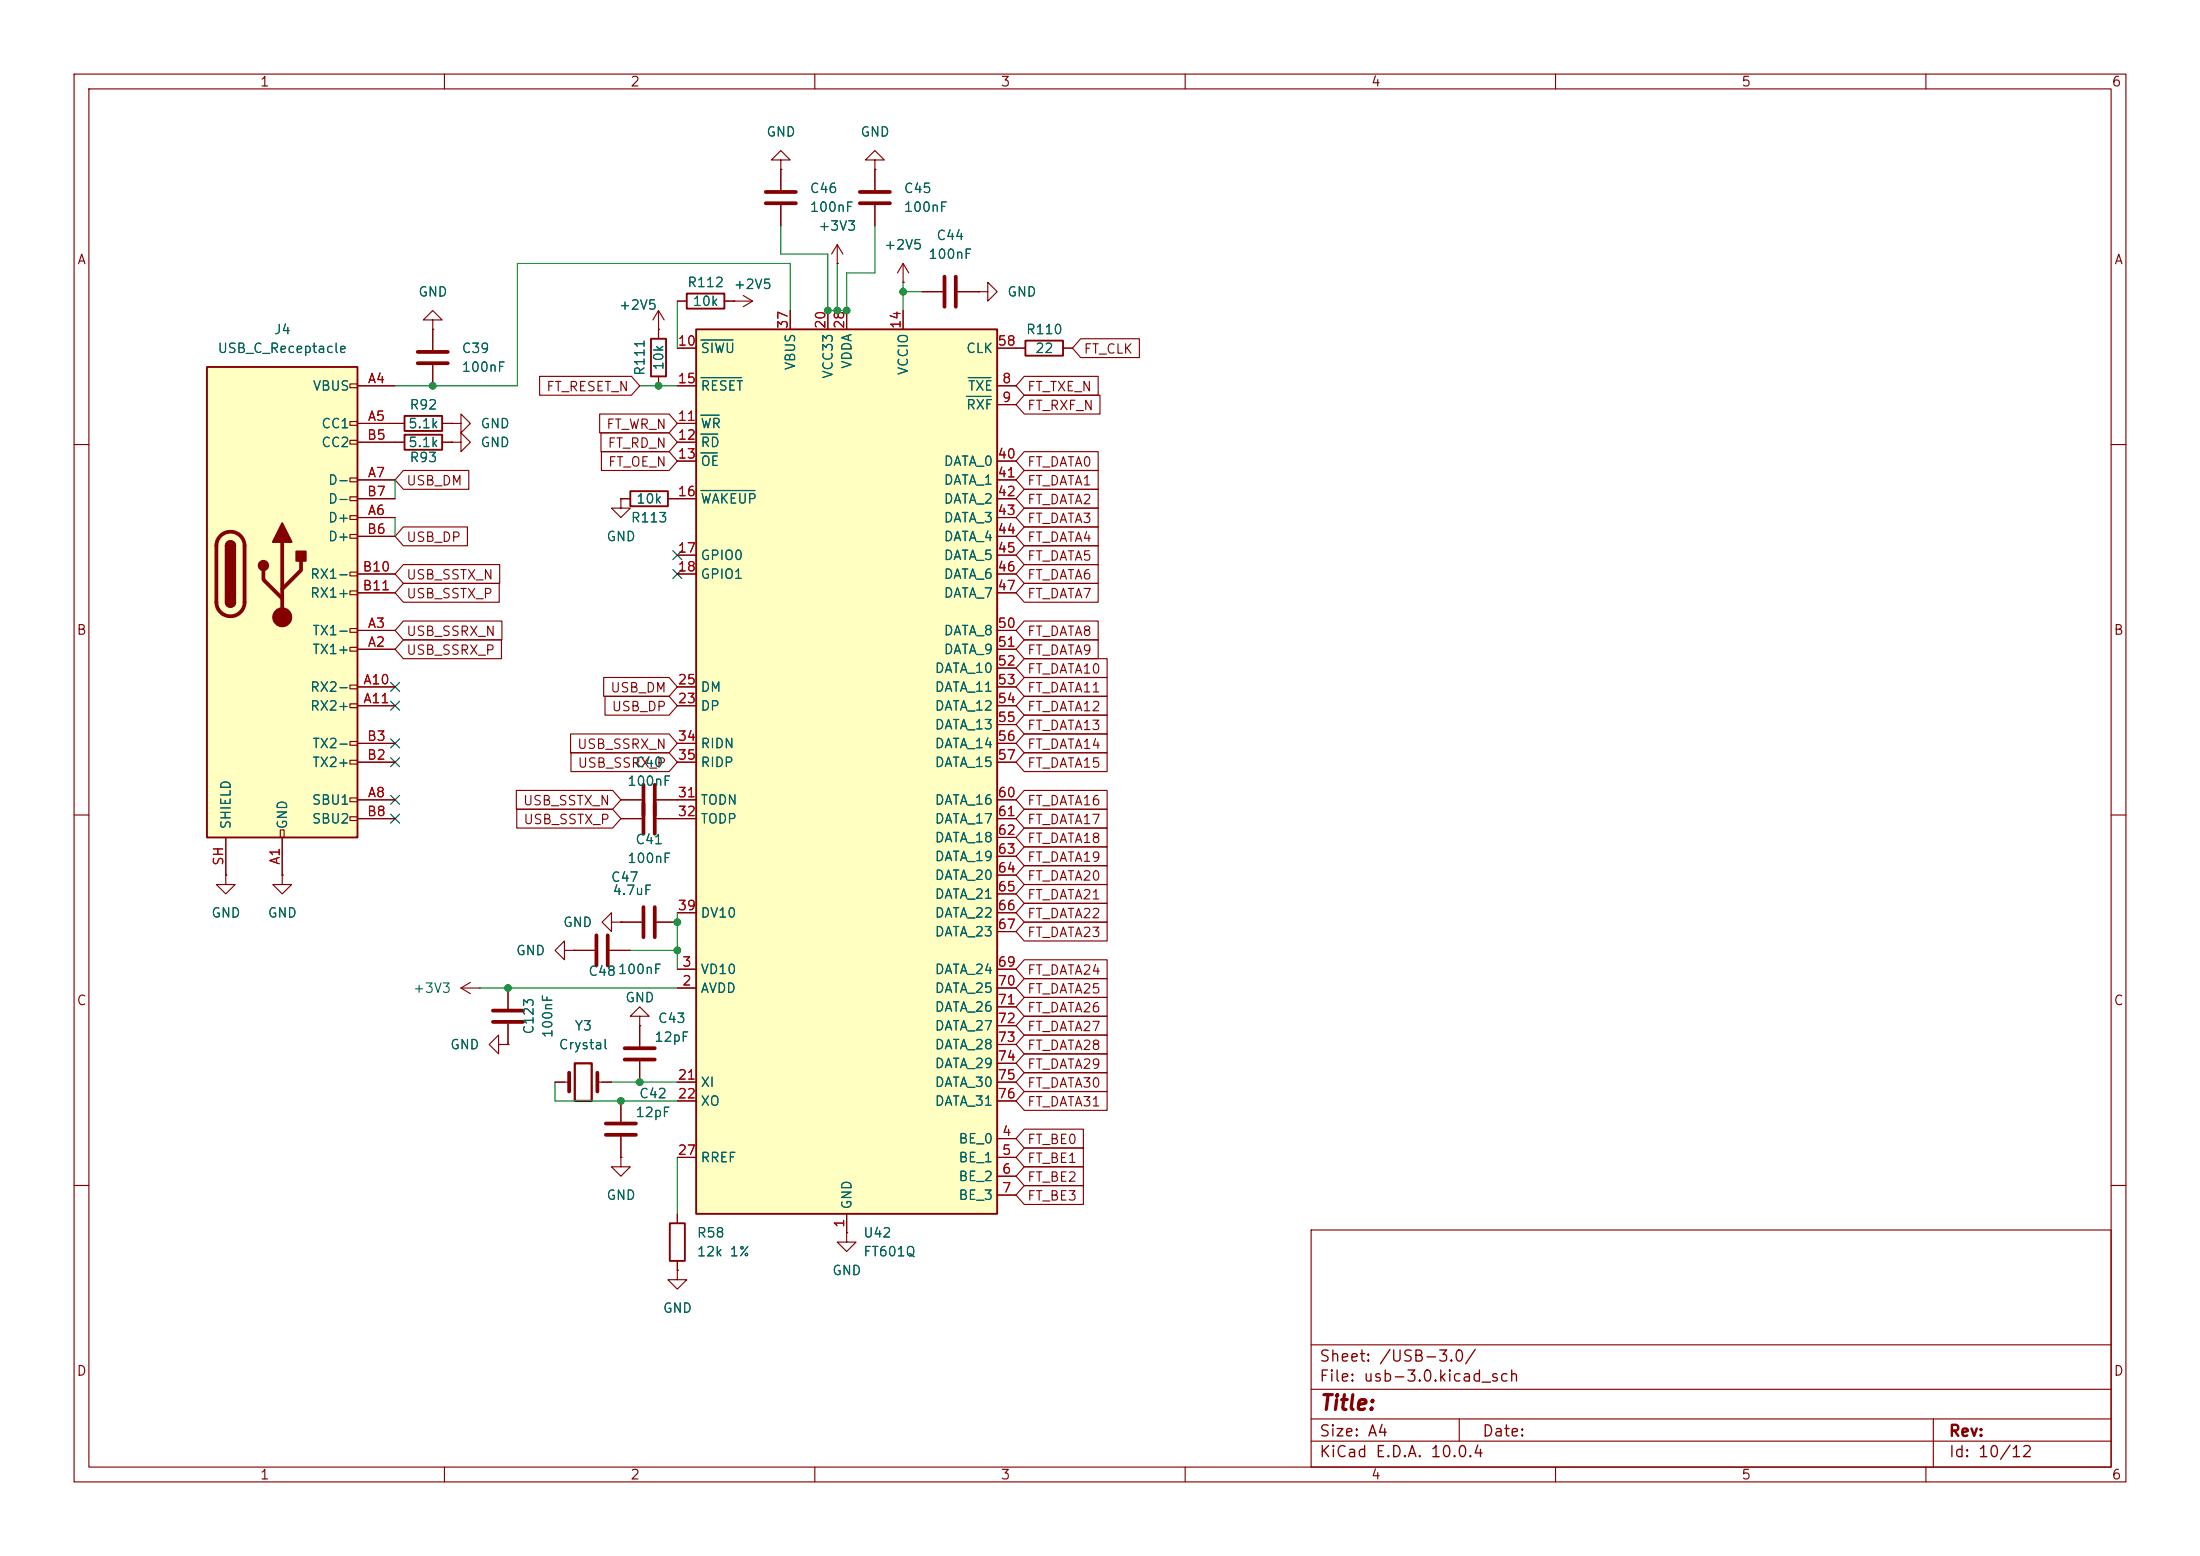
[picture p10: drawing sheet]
<svg xmlns="http://www.w3.org/2000/svg" width="297mm" height="210mm" viewBox="0 0 297 210" stroke-linecap="round" stroke-linejoin="round" font-family="sans-serif">
<g fill="none" stroke="#840000" stroke-width=".15">
<path d="M10 10h277v190h-277zM12 12h273v186h-273zM60 10v2M110 10v2M160 10v2M210 10v2M260 10v2M100.3 39.9l1.3 .7M58.4 43.2h1.3l-1.3-1.3-1.3 1.3h1.3v1.3M58.4 44.5h.1M58.4 44.5v2.7M58.4 49.3v2.8"/>
<path d="M61 59.7h1.2v-1.3l1.3 1.3-1.3 1.3v-1.3M61 59.7h.1M61 57.2h1.2v-1.3l1.3 1.3-1.3 1.2v-1.2M61 57.2h.1M88.9 44.5h.1M88.9 41.9l-.8 1.3M88.9 41.9l.8 1.3M88.9 41.9v3.8M88.9 50.8v1.3M91.4 40.6h1.3M97.8 40.6h3.8M99.1 40.6h.1"/>
<path d="M101.6 40.6l-1.3 .8M137.2 47h1.2M143.5 47h1.3M10 60h2M83.8 67.3v1.3h1.3l-1.3 1.3-1.3-1.3h1.3M83.8 67.3h.1M83.8 67.3h1.3M90.2 67.3h1.2M285 60h2M10 110h2M30.5 118.1v1.3h1.2l-1.2 1.3-1.3-1.3h1.3M30.5 118.1h.1"/>
<path d="M38.1 118.1v1.3h1.3l-1.3 1.3-1.3-1.3h1.3M38.1 118.1h.1M285 110h2M62.2 133.4l1.3 .7M62.2 133.4h2.6M63.5 132.6l-1.3 .8M64.8 133.4h.1M76.2 128.3v-1.3l-1.3 1.3 1.3 1.2v-1.2h1.3M77.5 128.3h.1M77.5 128.3h2.8M82.3 128.3h2.8M82.5 124.5v-1.3l-1.2 1.3 1.2 1.2v-1.2h1.3"/>
<path d="M83.8 124.5h.1M86.4 137.2h1.2l-1.2-1.3-1.3 1.3h1.3v1.2M86.4 138.4h.1M86.4 138.4v2.8M74.9 146.1h1.9M80.6 146.1h1.9M83.8 156.2v1.3h1.3l-1.3 1.3-1.3-1.3h1.3M83.8 156.2h.1M83.8 148.6v2.8M83.8 153.4v2.8M86.4 143.3v2.8M10 160h2"/>
<path d="M91.4 171.5v1.2h1.3l-1.3 1.3-1.2-1.3h1.2M91.4 171.5h.1M91.4 163.8v1.3M91.4 170.2v1.3M114.3 166.4v1.2h1.3l-1.3 1.3-1.3-1.3h1.3M114.3 166.4h.1M177 166h108v32h-108zM285 160h2M60 198v2M110 198v2M160 198v2M177 194.5h108"/>
<path d="M177 191.5h108M177 187.5h108M177 181.5h108M197 191.5v3M210 198v2M260 198v2M261 191.5v6.5"/>
</g>
<path d="M92.7 39.6h5.1v2.1h-5.1zM87.9 45.7h2v5.1h-2zM138.4 46h5.1v2h-5.1zM85.1 66.3h5.1v2h-5.1zM90.4 165.1h2.1v5.1h-2.1z" fill="none" stroke="#840000" stroke-width=".25"/>
<path d="M56.4 47.5h4.1M56.4 49h4.1M80.5 126.2v4.1M82 126.2v4.1M76.8 144.8v2.5M80.6 144.8v2.5M81.8 153.2h4.1M81.8 151.6h4.1M84.3 143h4.1M84.3 141.5h4.1" fill="none" stroke="#840000" stroke-width=".51"/>
<path d="M77.6 143.5h2.3v5.1h-2.3z" fill="none" stroke="#840000" stroke-width=".3"/>
<path d="M27.9 49.5h20.4v63.5h-20.4z" fill="#ffffc2"/>
<g fill="none" stroke="#840000" stroke-width=".15">
<path d="M118.1 22.9v2.8M118.1 27.7v2.8M121.9 38.1h.1M121.9 35.6l-.7 1.2M121.9 35.6l.8 1.2M121.9 35.6v2.5M124.5 39.4h2.8M129.3 39.4h2.8M132.1 39.4h1.2v-1.3l1.3 1.3-1.3 1.2v-1.2M132.1 39.4h.1M47.2 51.8h1.1v.5h-1.1zM47.2 56.9h1.1v.5h-1.1z"/>
<path d="M47.2 59.4h1.1v.5h-1.1zM48.3 52.1h5M48.3 57.2h5M48.3 59.7h5M47.2 64.5h1.1v.5h-1.1zM47.2 67.1h1.1v.5h-1.1zM47.2 69.6h1.1v.5h-1.1zM47.2 72.1h1.1v.5h-1.1zM47.2 77.2h1.1v.5h-1.1zM47.2 79.8h1.1v.5h-1.1zM48.3 69.9h5M48.3 64.8h5"/>
<path d="M48.3 72.4h5M48.3 67.3h5M48.3 77.5h5M47.2 84.8h1.1v.5h-1.1zM47.2 87.4h1.1v.5h-1.1zM47.2 92.5h1.1v.5h-1.1zM47.2 95h1.1v.5h-1.1zM48.3 87.6h5M48.3 85.1h5M48.3 92.7h5M48.3 95.3h5M48.3 80h5"/>
<path d="M30.5 113v5.1M37.8 112h.6v1h-.6zM38.1 113v5.1M47.2 100.1h1.1v.5h-1.1zM47.2 102.6h1.1v.5h-1.1zM47.2 107.7h1.1v.5h-1.1zM47.2 110.2h1.1v.5h-1.1zM48.3 108h5M48.3 102.9h5M48.3 100.3h5M48.3 110.5h5"/>
</g>
<path d="M27.9 49.5h20.4v63.5h-20.4zM30.5 73.7a.64 .64 0 0 1 .6-.7 .64 .64 0 0 1 .6 .7M30.5 81.3a.64 .64 0 0 0 .6 .6 .64 .64 0 0 0 .6-.6" fill="none" stroke="#840000" stroke-width=".25"/>
<path d="M116.1 27.4h4M116.1 25.9h4M127.5 37.3v4.1M129 37.3v4.1M29.8 72.3a1.9 1.9 0 0 1 2-.4 1.9 1.9 0 0 1 1.2 1.8v7.6a1.91 1.91 0 0 1-1.9 1.9 1.91 1.91 0 0 1-1.9-1.9v-7.6a1.9 1.9 0 0 1 .6-1.4zM35.6 77v1.2l2.5 2.6M38.1 73.2v10.1M40.6 75.7v1.3l-2.5 2.5" fill="none" stroke="#840000" stroke-width=".51"/>
<g fill="#840000" stroke="#840000" stroke-width=".25">
<path d="M30.5 73.7h1.2v7.6h-1.2z"/>
<path d="M30.7 73.2a.64 .64 0 0 1 .7-.1 .64 .64 0 0 1 .3 .6h-1.2z"/>
<path d="M30.5 81.3h1.2a.64 .64 0 0 1-.6 .6 .64 .64 0 0 1-.6-.6z"/>
<path d="M38.1 70.6l1.3 2.6h-2.6z"/>
<path d="M40 74.4h1.3v1.3h-1.3z"/>
<circle cx="35.6" cy="76.3" r=".63"/>
</g>
<circle cx="38.1" cy="83.3" r="1.27" fill="#840000" stroke="#840000" stroke-width=".15"/>
<path d="M94 44.5h40.6v119.3h-40.6z" fill="#ffffc2"/>
<path d="M54.6 58.7h5.1v2h-5.1zM54.6 56.1h5.1v2.1h-5.1zM94 44.5h40.6v119.3h-40.6z" fill="none" stroke="#840000" stroke-width=".25"/>
<g fill="none" stroke="#840000" stroke-width=".15">
<path d="M105.4 21.6h1.3l-1.3-1.3-1.3 1.3h1.3v1.3M105.4 22.9h.1M105.4 22.9v2.8M105.4 27.7v2.8M113 35.6h.1M113 33l-.7 1.3M113 33l.8 1.3M113 33v2.6M118.1 21.6h1.3l-1.3-1.3-1.3 1.3h1.3v1.3M118.1 22.9h.1M118.1 22.9v2.8M118.1 27.7v2.8"/>
<path d="M121.9 38.1h.1M124.5 39.4h2.8M129.3 39.4h2.8M132.1 39.4h.1M48.3 52.1h5M48.3 57.2h6.3M48.3 59.7h6.3M58.4 44.5h.1M58.4 44.5v2.7M58.4 49.3v2.8M59.7 57.2h1.3M59.7 59.7h1.3"/>
<path d="M61 59.7h.1M61 57.2h.1M72.8 50.8h12.4l1.2 1.3-1.2 1.2h-12.4zM81 55.9h9.3l1.1 1.3-1.1 1.2h-9.3zM81.1 58.4h9.2l1.1 1.3-1.1 1.3h-9.2zM88.9 44.5h.1M88.9 44.5v1.2M88.9 50.8v1.3M91.4 52.1h2.6M91.4 47h2.6M91.4 57.2h2.6M91.4 59.7h2.6"/>
<path d="M91.4 40.6h1.3M97.8 40.6h1.3M99.1 40.6h.1M106.7 41.9v2.6M111.8 41.9v2.6M114.3 41.9v2.6M121.9 41.9v2.6M134.6 52.1h2.6M134.6 54.6h2.6M134.6 47h3.8M138.3 50.8h10v2.5h-10l-1.1-1.2zM138.3 53.3h10.2v2.6h-10.2l-1.1-1.3z"/>
<path d="M143.5 47h1.3M145.9 45.7h7.9v2.6h-7.9l-1.1-1.3zM48.3 67.3h5M48.3 77.5h5M48.3 64.8h5M48.3 69.9h5M48.3 72.4h5M54.5 76.2h13v2.5h-13l-1.2-1.2zM54.5 78.7h12.9v2.6h-12.9l-1.2-1.3zM54.5 63.5h8.8v2.5h-8.8l-1.2-1.2zM54.5 71.1h8.6v2.6h-8.6l-1.2-1.3zM81.2 61h9.1l1.1 1.2-1.1 1.3h-9.1z"/>
<path d="M83.8 67.3h.1M83.8 67.3h1.3M90.2 67.3h3.8M91.4 62.2h2.6M91.4 74.9h2.6M91.4 77.5h2.6M134.6 62.2h2.6M134.6 67.3h2.6M134.6 74.9h2.6M134.6 77.5h2.6M134.6 64.8h2.6M134.6 69.9h2.6"/>
<path d="M134.6 72.4h2.6M138.3 61h10v2.5h-10l-1.1-1.3zM138.3 63.5h10v2.5h-10l-1.1-1.2zM138.3 73.7h10v2.5h-10l-1.1-1.3zM138.3 71.1h10v2.6h-10l-1.1-1.3zM138.3 76.2h10v2.5h-10l-1.1-1.2zM138.3 68.6h10v2.5h-10l-1.1-1.2zM138.3 66h10v2.6h-10l-1.1-1.3zM138.3 78.7h10v2.6h-10l-1.1-1.3zM48.3 95.3h5M48.3 92.7h5M48.3 80h5"/>
<path d="M48.3 85.1h5M48.3 87.6h5M54.5 83.8h13.3v2.6h-13.3l-1.2-1.3zM54.5 86.4h13.2v2.5h-13.2l-1.2-1.3zM77 99.1h13.3l1.1 1.2-1.1 1.3h-13.3zM81.5 91.4h8.8l1.1 1.3-1.1 1.3h-8.8zM81.7 94h8.6l1.1 1.3-1.1 1.2h-8.6zM91.4 95.3h2.6M91.4 92.7h2.6M134.6 95.3h2.6M134.6 92.7h2.6M134.6 80h2.6"/>
<path d="M134.6 85.1h2.6M134.6 87.6h2.6M134.6 90.2h2.6M134.6 97.8h2.6M138.3 91.4h11.2v2.6h-11.2l-1.1-1.3zM138.3 99.1h11.2v2.5h-11.2l-1.1-1.3zM138.3 96.5h11.2v2.6h-11.2l-1.1-1.3zM138.3 94h11.2v2.5h-11.2l-1.1-1.2zM138.3 88.9h11.2v2.5h-11.2l-1.1-1.2zM138.3 86.4h10v2.5h-10l-1.1-1.3zM138.3 83.8h10v2.6h-10l-1.1-1.3zM30.5 118.1h.1"/>
<path d="M30.5 113v5.1M38.1 118.1h.1M38.1 113v5.1M48.3 108h5M48.3 110.5h5M48.3 100.3h5M48.3 102.9h5M69.7 106.7h13l1.1 1.3-1.1 1.2h-13zM69.8 109.2h12.9l1.1 1.3-1.1 1.3h-12.9zM77.1 101.6h13.2l1.1 1.3-1.1 1.2h-13.2zM83.8 108h2.8M83.8 110.5h2.8"/>
<path d="M88.6 108h5.4M88.6 110.5h5.4M91.4 100.3h2.6M91.4 102.9h2.6M134.6 108h2.6M134.6 110.5h2.6M134.6 100.3h2.6M134.6 102.9h2.6M134.6 113h2.6M134.6 115.6h2.6M134.6 118.1h2.6M138.3 106.7h11.2v2.5h-11.2l-1.1-1.2z"/>
<path d="M138.3 111.8h11.2v2.5h-11.2l-1.1-1.3zM138.3 119.4h11.2v2.5h-11.2l-1.1-1.2zM138.3 109.2h11.2v2.6h-11.2l-1.1-1.3zM138.3 114.3h11.2v2.5h-11.2l-1.1-1.2zM138.3 116.8h11.2v2.6h-11.2l-1.1-1.3zM138.3 101.6h11.2v2.5h-11.2l-1.1-1.2zM68.6 133.4v2.7M68.6 138.2v2.8M77.5 128.3h.1M77.5 128.3h2.8M82.3 128.3h2.8M83.8 124.5h.1"/>
<path d="M83.8 124.5h2.8M86.4 138.4h.1M86.4 138.4v2.8M88.6 124.5h2.8M91.4 133.4h2.6M91.4 130.8h2.6M91.4 123.2h2.6M134.6 133.4h2.6M134.6 130.8h2.6M134.6 123.2h2.6M134.6 120.7h2.6M134.6 125.7h2.6"/>
<path d="M134.6 135.9h2.6M134.6 138.4h2.6M138.3 121.9h11.2v2.6h-11.2l-1.1-1.3zM138.3 124.5h11.2v2.5h-11.2l-1.1-1.3zM138.3 137.2h11.2v2.5h-11.2l-1.1-1.3zM138.3 134.6h11.2v2.6h-11.2l-1.1-1.3zM138.3 132.1h11.2v2.5h-11.2l-1.1-1.2zM138.3 129.5h11.2v2.6h-11.2l-1.1-1.3zM138.3 139.7h11.2v2.5h-11.2l-1.1-1.2zM67.3 141v-1.3l-1.3 1.3 1.3 1.2v-1.2h1.3M68.6 141h.1M74.9 146.1h1.3"/>
<path d="M81.3 146.1h1.2M83.8 156.2h.1M83.8 148.6v2.8M83.8 153.4v2.8M86.4 143.3v2.8M91.4 156.2h2.6M91.4 146.1h2.6M91.4 148.6h2.6M134.6 153.7h2.6M134.6 156.2h2.6M134.6 158.8h2.6M134.6 146.1h2.6"/>
<path d="M134.6 148.6h2.6M134.6 141h2.6M134.6 143.5h2.6M138.3 152.4h8v2.5h-8l-1.1-1.2zM138.3 154.9h8v2.6h-8l-1.1-1.3zM138.3 157.5h8v2.5h-8l-1.1-1.2zM138.3 142.2h11.2v2.6h-11.2l-1.1-1.3zM138.3 144.8h11.2v2.5h-11.2l-1.1-1.2zM138.3 147.3h11.2v2.6h-11.2l-1.1-1.3zM91.4 171.5h.1M91.4 163.8v1.3M91.4 170.2v1.3"/>
<path d="M114.3 166.4h.1M114.3 163.8v2.6M134.6 161.3h2.6M138.3 160h8v2.6h-8l-1.1-1.3z"/>
</g>
<path d="M94.6 51h5.5M94.6 45.9h4.4M94.6 56h2.5M94.6 58.6h2.3M130.5 53.5h3.3M130.7 51h3.1M94.6 61.1h2.2M94.6 66.2h7.3" fill="none" stroke="#006464" stroke-width=".15"/>
<path d="M103.4 27.4h4M103.4 25.9h4M86.9 105.9v6.6M88.4 105.9v6.6M66.5 137.9h4.1M66.5 136.4h4.1M86.9 122.4v4.1M88.4 122.4v4.1" fill="none" stroke="#840000" stroke-width=".51"/>
<g fill="none" stroke="#009600" stroke-width=".15">
<path d="M105.4 30.5v3.8h6.4v7.6h2.5v-5.1h3.8v-6.3M113 35.6v6.3M121.9 38.1v3.8M121.9 39.4h2.6M86.4 52.1h5M91.4 40.6v6.4M106.7 41.9v-6.3h-36.9v16.5h-16.5M53.3 64.8v2.5M53.3 69.9v2.5M64.8 133.4h26.6M85.1 128.3h6.3M91.4 123.2v7.6"/>
<path d="M74.9 146.1v2.5h16.5M82.5 146.1h8.9M91.4 156.2v7.6"/>
</g>
<g fill="none" stroke="#000084" stroke-width=".15">
<path d="M90.8 74.3l1.2 1.2M90.8 76.9l1.2 1.2M92 74.3l-1.2 1.2M92 76.9l-1.2 1.2M52.7 92.1l1.2 1.2M52.7 94.6l1.2 1.3M52.7 99.7l1.2 1.2M53.9 92.1l-1.2 1.2M53.9 94.6l-1.2 1.3M53.9 99.7l-1.2 1.2M52.7 109.9l1.2 1.2M52.7 102.3l1.2 1.2"/>
<path d="M52.7 107.3l1.2 1.3M53.9 109.9l-1.2 1.2M53.9 102.3l-1.2 1.2M53.9 107.3l-1.2 1.3"/>
</g>
<g fill="#009600" stroke="#009600" stroke-width=".14">
<circle cx="113" cy="41.9" r=".46"/>
<circle cx="111.8" cy="41.9" r=".46"/>
<circle cx="58.4" cy="52.1" r=".46"/>
<circle cx="114.3" cy="41.9" r=".46"/>
<circle cx="68.6" cy="133.4" r=".46"/>
<circle cx="86.4" cy="146.1" r=".46"/>
<circle cx="83.8" cy="148.6" r=".46"/>
<circle cx="88.9" cy="52.1" r=".46"/>
<circle cx="91.4" cy="128.3" r=".46"/>
<circle cx="91.4" cy="124.5" r=".46"/>
<circle cx="121.9" cy="39.4" r=".46"/>
</g>
<text font-size="2" fill="#840000" x="178" y="190.8">Title:</text>
<g font-size="1.5" fill="#840000">
<text x="178" y="184.2">Sheet: /USB-3.0/</text>
<text x="178" y="186.9">File: usb-3.0.kicad_sch</text>
<text x="178" y="197.1">KiCad E.D.A. 10.0.4</text>
<text x="178" y="194.3">Size: A4</text>
<text x="200" y="194.3">Date:</text>
<text x="263" y="194.3">Rev:</text>
<text x="263" y="197.1">Id: 10/12</text>
</g>
<g font-size="1.3" fill="#840000">
<text x="35" y="12">1</text>
<text x="85" y="12">2</text>
<text x="135" y="12">3</text>
<text x="185" y="12">4</text>
<text x="235" y="12">5</text>
<text x="285" y="12">6</text>
<text x="10.3" y="36">A</text>
<text x="285.3" y="36">A</text>
<text x="73.7" y="53.1">FT_RESET_N</text>
<text x="138.6" y="53.1">FT_TXE_N</text>
<text x="146.2" y="48.1">FT_CLK</text>
<text x="81.8" y="58.2">FT_WR_N</text>
<text x="138.6" y="55.7">FT_RXF_N</text>
<text x="54.8" y="65.8">USB_DM</text>
<text x="81.9" y="60.8">FT_RD_N</text>
<text x="82" y="63.3">FT_OE_N</text>
<text x="138.6" y="63.3">FT_DATA0</text>
<text x="138.6" y="65.8">FT_DATA1</text>
<text x="138.6" y="70.9">FT_DATA3</text>
<text x="138.6" y="68.4">FT_DATA2</text>
<text x="54.8" y="73.5">USB_DP</text>
<text x="138.6" y="76">FT_DATA5</text>
<text x="138.6" y="73.5">FT_DATA4</text>
<text x="54.8" y="78.5">USB_SSTX_N</text>
<text x="54.8" y="81.1">USB_SSTX_P</text>
<text x="138.6" y="78.5">FT_DATA6</text>
<text x="138.6" y="81.1">FT_DATA7</text>
<text x="10.3" y="86">B</text>
<text x="54.8" y="86.2">USB_SSRX_N</text>
<text x="54.8" y="88.7">USB_SSRX_P</text>
<text x="138.6" y="88.7">FT_DATA9</text>
<text x="138.6" y="86.2">FT_DATA8</text>
<text x="285.3" y="86">B</text>
<text x="82.3" y="93.8">USB_DM</text>
<text x="138.6" y="93.8">FT_DATA11</text>
<text x="138.6" y="91.2">FT_DATA10</text>
<text x="77.8" y="101.4">USB_SSRX_N</text>
<text x="82.5" y="96.3">USB_DP</text>
<text x="138.6" y="101.4">FT_DATA14</text>
<text x="138.6" y="98.9">FT_DATA13</text>
<text x="138.6" y="96.3">FT_DATA12</text>
<text x="77.9" y="103.9">USB_SSRX_P</text>
<text x="138.6" y="103.9">FT_DATA15</text>
<text x="70.5" y="109">USB_SSTX_N</text>
<text x="70.6" y="111.6">USB_SSTX_P</text>
<text x="138.6" y="109">FT_DATA16</text>
<text x="138.6" y="111.6">FT_DATA17</text>
<text x="138.6" y="114.1">FT_DATA18</text>
<text x="138.6" y="116.6">FT_DATA19</text>
<text x="138.6" y="119.2">FT_DATA20</text>
<text x="138.6" y="121.7">FT_DATA21</text>
<text x="138.6" y="124.3">FT_DATA22</text>
<text x="138.6" y="126.8">FT_DATA23</text>
<text x="138.6" y="131.9">FT_DATA24</text>
<text x="10.3" y="136">C</text>
<text x="138.6" y="137">FT_DATA26</text>
<text x="138.6" y="134.4">FT_DATA25</text>
<text x="285.3" y="136">C</text>
<text x="138.6" y="139.5">FT_DATA27</text>
<text x="138.6" y="142">FT_DATA28</text>
<text x="138.6" y="144.6">FT_DATA29</text>
<text x="138.6" y="147.1">FT_DATA30</text>
<text x="138.6" y="149.7">FT_DATA31</text>
<text x="138.6" y="154.7">FT_BE0</text>
<text x="138.6" y="157.3">FT_BE1</text>
<text x="138.6" y="159.8">FT_BE2</text>
<text x="138.6" y="162.4">FT_BE3</text>
<text x="10.3" y="186">D</text>
<text x="285.3" y="186">D</text>
<text x="35" y="200">1</text>
<text x="85" y="200">2</text>
<text x="135" y="200">3</text>
<text x="185" y="200">4</text>
<text x="235" y="200">5</text>
<text x="285" y="200">6</text>
</g>
<g font-size="1.3" fill="#006464">
<text x="103.4" y="18.8">GND</text>
<text x="116.1" y="18.8">GND</text>
<text x="109.2" y="28.9">100nF</text>
<text x="109.2" y="26.4">C46</text>
<text x="121.9" y="28.9">100nF</text>
<text x="121.9" y="26.4">C45</text>
<text x="110.4" y="31.5">+3V3</text>
<text x="119.3" y="34">+2V5</text>
<text x="125.2" y="35.3">100nF</text>
<text x="126.3" y="32.7">C44</text>
<text x="56.4" y="40.3">GND</text>
<text x="92.7" y="39.1">R112</text>
<text x="93.4" y="41.6">10k</text>
<text x="99" y="39.3">+2V5</text>
<text x="135.9" y="40.3">GND</text>
<text x="29.3" y="48">USB_C_Receptacle</text>
<text x="36.9" y="45.4">J4</text>
<text x="62.2" y="48">C39</text>
<text x="83.5" y="42.1">+2V5</text>
<text x="94.5" y="48">SIWU</text>
<text x="130.3" y="48">CLK</text>
<text x="138.4" y="45.4">R110</text>
<text x="139.7" y="48">22</text>
<text x="42.1" y="53">VBUS</text>
<text x="62.2" y="50.5">100nF</text>
<text x="87.3" y="50.8" transform="rotate(-90 87.3 50.8)">R111</text>
<text x="89.9" y="50.1" transform="rotate(-90 89.9 50.1)">10k</text>
<text x="94.5" y="53">RESET</text>
<text x="107.7" y="50.1" transform="rotate(-90 107.7 50.1)">VBUS</text>
<text x="112.7" y="51.2" transform="rotate(-90 112.7 51.2)">VCC33</text>
<text x="115.3" y="49.9" transform="rotate(-90 115.3 49.9)">VDDA</text>
<text x="122.9" y="50.7" transform="rotate(-90 122.9 50.7)">VCCIO</text>
<text x="130.6" y="53">TXE</text>
<text x="43.3" y="58.1">CC1</text>
<text x="55" y="58.1">5.1k</text>
<text x="55.2" y="55.6">R92</text>
<text x="64.8" y="58.1">GND</text>
<text x="94.5" y="58.1">WR</text>
<text x="130.3" y="55.6">RXF</text>
<text x="43.3" y="60.7">CC2</text>
<text x="44.2" y="65.7">D-</text>
<text x="55" y="60.7">5.1k</text>
<text x="55.2" y="62.7">R93</text>
<text x="64.8" y="60.7">GND</text>
<text x="94.5" y="60.7">RD</text>
<text x="94.5" y="63.2">OE</text>
<text x="127.3" y="63.2">DATA_0</text>
<text x="127.3" y="65.7">DATA_1</text>
<text x="44.2" y="70.8">D+</text>
<text x="44.2" y="68.3">D-</text>
<text x="85.1" y="70.8">R113</text>
<text x="85.8" y="68.3">10k</text>
<text x="94.5" y="68.3">WAKEUP</text>
<text x="127.3" y="68.3">DATA_2</text>
<text x="127.3" y="70.8">DATA_3</text>
<text x="44.2" y="73.4">D+</text>
<text x="81.8" y="73.4">GND</text>
<text x="94.5" y="75.9">GPIO0</text>
<text x="127.3" y="73.4">DATA_4</text>
<text x="127.3" y="75.9">DATA_5</text>
<text x="41.8" y="78.4">RX1-</text>
<text x="41.8" y="81">RX1+</text>
<text x="94.5" y="78.4">GPIO1</text>
<text x="127.3" y="78.4">DATA_6</text>
<text x="127.3" y="81">DATA_7</text>
<text x="42.1" y="88.6">TX1+</text>
<text x="42.1" y="86.1">TX1-</text>
<text x="127.3" y="86.1">DATA_8</text>
<text x="127.3" y="88.6">DATA_9</text>
<text x="41.8" y="93.7">RX2-</text>
<text x="94.5" y="93.7">DM</text>
<text x="126.1" y="91.1">DATA_10</text>
<text x="126.1" y="93.7">DATA_11</text>
<text x="41.8" y="96.2">RX2+</text>
<text x="42.1" y="101.3">TX2-</text>
<text x="94.5" y="96.2">DP</text>
<text x="94.5" y="101.3">RIDN</text>
<text x="126.1" y="96.2">DATA_12</text>
<text x="126.1" y="98.8">DATA_13</text>
<text x="126.1" y="101.3">DATA_14</text>
<text x="42.1" y="103.8">TX2+</text>
<text x="84.6" y="106.4">100nF</text>
<text x="85.7" y="103.8">C40</text>
<text x="94.5" y="103.8">RIDP</text>
<text x="126.1" y="103.8">DATA_15</text>
<text x="31.5" y="112" transform="rotate(-90 31.5 112)">SHIELD</text>
<text x="39.1" y="112" transform="rotate(-90 39.1 112)">GND</text>
<text x="42" y="108.9">SBU1</text>
<text x="42" y="111.5">SBU2</text>
<text x="94.5" y="108.9">TODN</text>
<text x="94.5" y="111.5">TODP</text>
<text x="126.1" y="108.9">DATA_16</text>
<text x="126.1" y="111.5">DATA_17</text>
<text x="82.4" y="119.3">C47</text>
<text x="84.6" y="116.8">100nF</text>
<text x="85.7" y="114.3">C41</text>
<text x="126.1" y="114">DATA_18</text>
<text x="126.1" y="116.5">DATA_19</text>
<text x="126.1" y="119.1">DATA_20</text>
<text x="28.4" y="124.2">GND</text>
<text x="36.1" y="124.2">GND</text>
<text x="75.9" y="125.4">GND</text>
<text x="82.6" y="121.1">4.7uF</text>
<text x="94.5" y="124.2">DV10</text>
<text x="126.1" y="121.6">DATA_21</text>
<text x="126.1" y="124.2">DATA_22</text>
<text x="69.6" y="129.2">GND</text>
<text x="94.5" y="131.8">VD10</text>
<text x="126.1" y="126.7">DATA_23</text>
<text x="126.1" y="131.8">DATA_24</text>
<text x="55.7" y="134.3">+3V3</text>
<text x="79.3" y="132">C48100nF</text>
<text x="84.3" y="135.6">GND</text>
<text x="94.5" y="134.3">AVDD</text>
<text x="126.1" y="134.3">DATA_25</text>
<text x="126.1" y="136.9">DATA_26</text>
<text x="60.7" y="141.9">GND</text>
<text x="72.3" y="139.7" transform="rotate(-90 72.3 139.7)">C123</text>
<text x="74.9" y="140.2" transform="rotate(-90 74.9 140.2)">100nF</text>
<text x="75.3" y="141.9">Crystal</text>
<text x="77.5" y="139.4">Y3</text>
<text x="88.2" y="140.9">12pF</text>
<text x="88.7" y="138.4">C43</text>
<text x="126.1" y="139.4">DATA_27</text>
<text x="126.1" y="141.9">DATA_28</text>
<text x="86.2" y="148.5">C42</text>
<text x="94.5" y="147">XI</text>
<text x="94.5" y="149.6">XO</text>
<text x="126.1" y="144.5">DATA_29</text>
<text x="126.1" y="147">DATA_30</text>
<text x="126.1" y="149.6">DATA_31</text>
<text x="85.7" y="151.1">12pF</text>
<text x="129.3" y="154.6">BE_0</text>
<text x="94.5" y="157.2">RREF</text>
<text x="129.3" y="157.2">BE_1</text>
<text x="129.3" y="159.7">BE_2</text>
<text x="81.8" y="162.3">GND</text>
<text x="94" y="167.3">R58</text>
<text x="115.3" y="163.3" transform="rotate(-90 115.3 163.3)">GND</text>
<text x="116.5" y="167.3">U42</text>
<text x="129.3" y="162.3">BE_3</text>
<text x="94" y="169.9">12k 1%</text>
<text x="112.3" y="172.4">GND</text>
<text x="116.5" y="169.9">FT601Q</text>
<text x="89.4" y="177.5">GND</text>
</g>
<g font-size="1.3" fill="#a90000">
<text x="91.4" y="47">10</text>
<text x="106.7" y="44.5" transform="rotate(-90 106.7 44.5)">37</text>
<text x="111.7" y="44.5" transform="rotate(-90 111.7 44.5)">20</text>
<text x="114.3" y="44.5" transform="rotate(-90 114.3 44.5)">28</text>
<text x="121.9" y="44.5" transform="rotate(-90 121.9 44.5)">14</text>
<text x="134.6" y="47">58</text>
<text x="49.5" y="52">A4</text>
<text x="91.4" y="52">15</text>
<text x="135.2" y="52">8</text>
<text x="49.5" y="59.7">B5</text>
<text x="49.5" y="57.1">A5</text>
<text x="91.4" y="57.1">11</text>
<text x="91.4" y="59.7">12</text>
<text x="135.2" y="54.6">9</text>
<text x="49.5" y="64.7">A7</text>
<text x="91.4" y="62.2">13</text>
<text x="134.6" y="62.2">40</text>
<text x="134.6" y="64.7">41</text>
<text x="49.5" y="67.3">B7</text>
<text x="49.5" y="69.8">A6</text>
<text x="91.4" y="67.3">16</text>
<text x="134.6" y="67.3">42</text>
<text x="134.6" y="69.8">43</text>
<text x="48.9" y="77.4">B10</text>
<text x="49.5" y="72.4">B6</text>
<text x="91.4" y="74.9">17</text>
<text x="91.4" y="77.4">18</text>
<text x="134.6" y="72.4">44</text>
<text x="134.6" y="74.9">45</text>
<text x="134.6" y="77.4">46</text>
<text x="48.9" y="80">B11</text>
<text x="134.6" y="80">47</text>
<text x="49.5" y="87.6">A2</text>
<text x="49.5" y="85.1">A3</text>
<text x="134.6" y="85.1">50</text>
<text x="134.6" y="87.6">51</text>
<text x="48.9" y="92.7">A10</text>
<text x="48.9" y="95.2">A11</text>
<text x="91.4" y="95.2">23</text>
<text x="91.4" y="92.7">25</text>
<text x="134.6" y="90.1">52</text>
<text x="134.6" y="92.7">53</text>
<text x="134.6" y="95.2">54</text>
<text x="49.5" y="100.3">B3</text>
<text x="91.4" y="100.3">34</text>
<text x="134.6" y="97.8">55</text>
<text x="134.6" y="100.3">56</text>
<text x="49.5" y="102.8">B2</text>
<text x="49.5" y="107.9">A8</text>
<text x="91.4" y="107.9">31</text>
<text x="91.4" y="102.8">35</text>
<text x="134.6" y="102.8">57</text>
<text x="134.6" y="107.9">60</text>
<text x="49.5" y="110.5">B8</text>
<text x="91.4" y="110.5">32</text>
<text x="134.6" y="110.5">61</text>
<text x="134.6" y="113">62</text>
<text x="30.5" y="116.9" transform="rotate(-90 30.5 116.9)">SH</text>
<text x="38.1" y="116.8" transform="rotate(-90 38.1 116.8)">A1</text>
<text x="134.6" y="115.5">63</text>
<text x="134.6" y="118.1">64</text>
<text x="91.4" y="123.2">39</text>
<text x="134.6" y="120.6">65</text>
<text x="134.6" y="123.2">66</text>
<text x="134.6" y="125.7">67</text>
<text x="92" y="130.8">3</text>
<text x="134.6" y="130.8">69</text>
<text x="92" y="133.3">2</text>
<text x="134.6" y="133.3">70</text>
<text x="134.6" y="135.9">71</text>
<text x="134.6" y="138.4">72</text>
<text x="134.6" y="140.9">73</text>
<text x="134.6" y="143.5">74</text>
<text x="91.4" y="146">21</text>
<text x="91.4" y="148.6">22</text>
<text x="134.6" y="146">75</text>
<text x="134.6" y="148.6">76</text>
<text x="135.2" y="153.6">4</text>
<text x="91.4" y="156.2">27</text>
<text x="135.2" y="156.2">5</text>
<text x="135.2" y="158.7">6</text>
<text x="135.2" y="161.3">7</text>
<text x="114.3" y="165.8" transform="rotate(-90 114.3 165.8)">1</text>
</g>
</svg>
